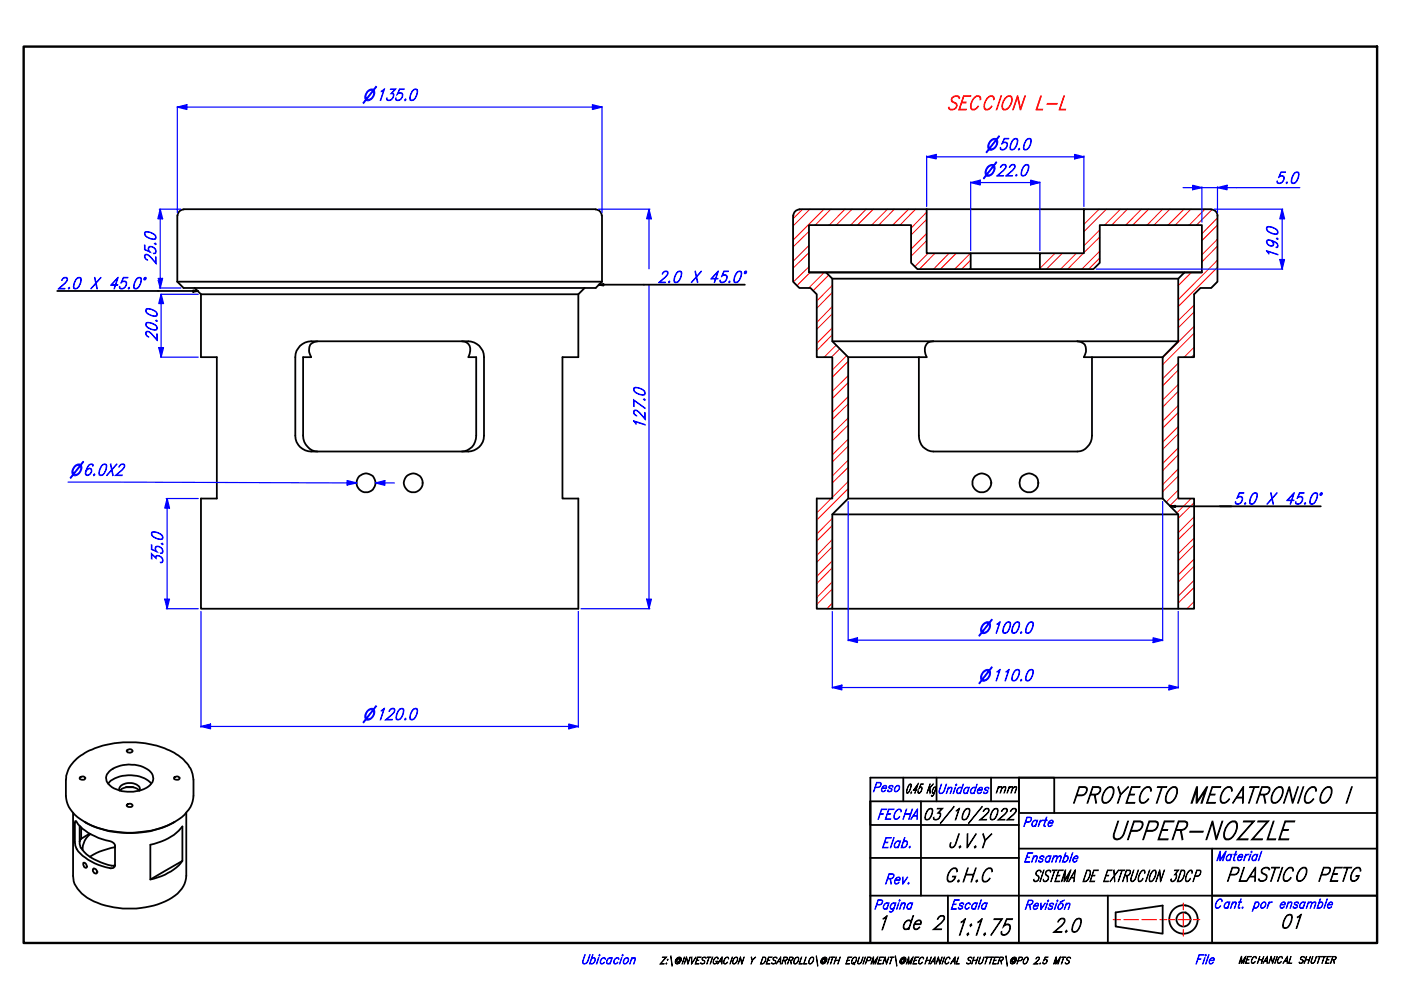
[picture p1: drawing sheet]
<svg xmlns="http://www.w3.org/2000/svg" width="297mm" height="210mm" viewBox="0 0 297 210" stroke-linecap="round" stroke-linejoin="round" font-family="sans-serif">
<!-- layer: Hatch (ISO) -->
<g fill="none" stroke="#f00" stroke-width=".21">
<path d="M170.2 44.4l-2.1 2M171.5 56.6l-3.3 3.2M171.5 52l-3.4 3.4M171.5 53.6l-3.4 3.3M171.5 49.1l-3.4 3.3M171.7 44.4l-3.6 3.5M171.8 57.8l-2.8 2.8M174.7 44.4l-6.6 6.5M174.8 57.8l-3.4 3.3M175.7 58.3l-3.3 3.3M176.1 44.4l-3.3 3.3M179.1 44.4l-3.3 3.3"/>
<path d="M180.7 44.4l-3.4 3.3M183.6 44.4l-3.3 3.3M185.2 44.4l-3.4 3.3M188.2 44.4l-3.4 3.3M189.6 44.4l-3.3 3.3M192.7 44.4l-3.4 3.3M194.1 44.4l-3.3 3.3M196.5 49.5l-3.3 3.3M196.5 45l-3.3 3.4M196.5 51l-3.3 3.3M196.5 46.5l-3.3 3.3M196.8 53.7l-2.8 2.8"/>
<path d="M198.2 53.7l-3.3 3.4M201.2 53.7l-3.3 3.4M202.8 53.7l-3.4 3.4M205.7 53.7l-3.3 3.4M205.8 55.2l-1.9 1.9M220.7 53.7l-.2 .2M223.7 53.7l-3.2 3.2M225.2 53.7l-3.3 3.4M228.2 53.7l-3.3 3.4M229.7 53.7l-3.3 3.4M230.1 44.4l-.3 .2M233 44.4l-3.2 3.2"/>
<path d="M233.2 48.7l-3.4 3.4M233.2 54.7l-2.4 2.4M233.2 53.2l-3.8 3.9M233.2 50.3l-3.4 3.3M234.6 44.4l-4.8 4.7M237.6 44.4l-3.4 3.3M239 44.4l-3.3 3.3M242 44.4l-3.3 3.3M243.5 44.4l-3.3 3.3M246.5 44.4l-3.3 3.3M248 44.4l-3.3 3.3M251 44.4l-3.4 3.3"/>
<path d="M252.5 44.4l-3.3 3.3M252.6 57.8l-2.8 2.8M255.5 44.4l-3.3 3.3M257 44.4l-3.3 3.3M258.1 59.7l-1.3 1.4M258.1 55.2l-8.3 8.3M258.1 50.7l-3.3 3.3M258.1 46.2l-3.3 3.4M258.1 56.7l-8.3 8.3M258.1 52.2l-3.3 3.3M258.1 47.7l-3.3 3.3M176.5 69.5l-3.3 3.3"/>
<path d="M176.5 65l-3.3 3.4M176.5 60.5l-3.3 3.4M176.5 71l-3.3 3.3M176.5 66.5l-3.3 3.3M176.5 62l-3.3 3.4M177.3 73.2l-2.5 2.5M178.1 73.9l-1.8 1.8M179.5 75.4l-3 3.1M179.8 79.7l-3.3 3.3M179.8 76.6l-3.3 3.4M249.8 77l-3.3 3.3M249.8 78.5l-3.3 3.3"/>
<path d="M253.2 73.6l-2.1 2.1M253.2 69.2l-6.7 6.7M253.2 64.7l-3.4 3.3M253.2 75.2l-.6 .5M253.2 70.6l-6.7 6.7M253.2 66.1l-3.4 3.4M179.8 97.6l-3.3 3.3M179.8 93.1l-3.3 3.3M179.8 88.6l-3.3 3.3M179.8 84.1l-3.3 3.4M179.8 99.1l-3.3 3.3M179.8 94.6l-3.3 3.4"/>
<path d="M179.8 90.1l-3.3 3.3M179.8 85.6l-3.3 3.3M179.8 81.1l-3.3 3.4M249.8 99.4l-3.3 3.4M249.8 95l-3.3 3.3M249.8 90.5l-3.3 3.3M249.8 86l-3.3 3.3M249.8 81.5l-3.3 3.3M249.8 96.4l-3.3 3.4M249.8 92l-3.3 3.3M249.8 87.5l-3.3 3.3M249.8 83l-3.3 3.3"/>
<path d="M173.2 105.7v.1M176.2 105.7l-3 3M176.5 118.9l-3.3 3.3M176.5 114.4l-3.3 3.4M176.5 109.9l-3.3 3.4M176.5 115.9l-3.3 3.3M176.5 111.4l-3.3 3.3M179.8 102.1l-3.3 3.3M179.8 103.6l-6.6 6.7M249.8 103.9l-2.5 2.6M249.8 105.4l-1.8 1.8M249.8 100.9l-3.3 3.3"/>
<path d="M252.5 105.7l-3 3M253.2 118.5l-3.4 3.4M253.2 114.1l-3.4 3.3M253.2 109.6l-3.4 3.3M253.2 115.5l-3.4 3.4M253.2 111.1l-3.4 3.3M253.2 106.6l-3.4 3.3M176.5 127.9l-1.2 1.2M176.5 123.4l-3.3 3.3M176.5 124.9l-3.3 3.3M176.5 120.4l-3.3 3.3M253.2 127.5l-1.5 1.6"/>
<path d="M253.2 123l-3.4 3.4M253.2 129v.1M253.2 124.6l-3.4 3.3M253.2 120.1l-3.4 3.3"/>
</g>
<!-- layer: Visible (ISO) -->
<g fill="none" stroke="#000" stroke-width=".38">
<path d="M37.6 59.7l1.3 1.4h87.4l1.3-1.4M37.6 59.7h90M37.6 45.7v14M38.9 44.4h87.4M39 44.4a1.3 1.3 0 0 0-1.3 1.3M126.3 44.4a1.3 1.3 0 0 1 1.3 1.3M127.6 45.7v14M169.5 44.4h27v9.3h9.3v3.4h-11.3l-1.3-1.4v-8h-21.7v10.1h3.6l1.4 1.3v13.3l3.3 3.3v30l-3.3 3.4v20h-3.3v-23.4h3.3v-30h-3.3v-13.3l-1.4-1.3h-2.3l-1.4-1.4v-14M169.5 44.4a1.3 1.3 0 0 0-1.3 1.3M171.5 57.8h83.3M176.5 59.1h73.3M196.5 44.4h33.3"/>
<path d="M205.8 57.1h14.7M205.8 53.7h14.7M256.8 44.4h-27v9.3h-9.3v3.4h11.3l1.4-1.4v-8h21.6v10.1h-3.7l-1.3 1.3v13.3l-3.3 3.3v30l3.3 3.4v20h3.4v-23.4h-3.4v-30h3.4v-13.3l1.3-1.3h2.3l1.3-1.4v-14M256.8 44.4a1.3 1.3 0 0 1 1.3 1.3M41.3 61.1l1.3 1.3M42.6 62.4v13.3h3.4v30h-3.4v23.4h80v-23.4h-3.3v-30h3.3v-13.3M42.6 62.4h80M63.6 73.3a3.4 3.4 0 0 1 2.4-.9h33.3a3.4 3.4 0 0 1 3.3 3.3v16.7a3.4 3.4 0 0 1-3.3 3.3h-33.3a3.4 3.4 0 0 1-3.4-3.3v-16.7a3.2 3.2 0 0 1 1-2.4zM67.3 72.4a1.72 1.72 0 0 0-1.8 2.2l.5 1.1h-1.7v16.7a3.4 3.4 0 0 0 3 3.3M97.9 72.4a1.8 1.8 0 0 1 1.7 2.6l-.3 .7h1.7v16.7a3.2 3.2 0 0 1-3.1 3.3M124 61.1l-1.4 1.3M176.5 72.4h73.3"/>
<path d="M194.8 75.7v16.7a3.2 3.2 0 0 0 3.1 3.3h30.5a3.4 3.4 0 0 0 3.1-3.3v-16.7M197.9 72.4a1.82 1.82 0 0 0-1.7 2.7l.3 .6h-16.7M228.4 72.4a1.72 1.72 0 0 1 1.9 2.2l-.5 1.1h16.7M176.5 109.1h73.3M179.8 105.7h66.7M176.5 129.1h73.3M26.9 159.2a.64 .64 0 0 1 .6-.4 .64 .64 0 0 1 .6 .6 .75 .75 0 0 1-1.2-.2zM15.5 172.3v13.4a6.1 6.1 0 0 0 3.7 5 18.8 18.8 0 0 0 17.2-.4 5.8 5.8 0 0 0 3.1-4.6v-13.4M15.6 161.5a15.9 15.9 0 0 1 11.3-4.1 17.7 17.7 0 0 1 11.8 3.4 6.1 6.1 0 0 1 2.3 4.5v3.5a6.8 6.8 0 0 1-3.8 5.4 20.7 20.7 0 0 1-19.4 0 6.8 6.8 0 0 1-3.8-5.4v-3.5a5.9 5.9 0 0 1 1.6-3.8zM16.9 178.4v.4a2.46 2.46 0 0 0 1 1.9 11.9 11.9 0 0 0 6.2 2.9l.3-.2a.75 .75 0 0 1-1.1 .7 10.4 10.4 0 0 1-7.1-4.2l-.3-1.2v-4.4l.2-.2a11.4 11.4 0 0 0 7.4 4.3l.6 .3 .3 .5v4.2M16.9 175.1v3.3M17 164.8a.7 .7 0 0 1 1.1 .2 .7 .7 0 0 1-1.2-.1z"/>
<path d="M17.2 177.8l-.3 .6M17.2 175.4v2.4M18 174.3a20.4 20.4 0 0 0 19 0M19 176.8l-1.8 1M19.2 176.8a4 4 0 0 0-1.7 3.4M22.9 166.2a6.4 6.4 0 0 1 6.1-1.7l1.6 .5 .8 .5 .7 .7M23.2 163.5a7.1 7.1 0 0 1 8.7 .2 2.07 2.07 0 0 1-.8 3.3 7.5 7.5 0 0 1-7.7-.4 1.94 1.94 0 0 1-.2-3.1zM24.4 179.6l-3.3 1-2.1 1M25.3 167.6a1.35 1.35 0 0 1 1.4-1.5 2.46 2.46 0 0 1 3 1.1l-.1 .4M25.5 167.6a3.1 3.1 0 0 1 4 0M26.7 166.9h1.6M26.9 170.6a.66 .66 0 0 1 .7-.2 .66 .66 0 0 1 .5 .5 .75 .75 0 0 1-1.2-.2z"/>
<path d="M31.9 179.1a11.3 11.3 0 0 0 6.8-3.9v7.3l-6.8 4zM37 164.8a.57 .57 0 0 1 .7-.2 .57 .57 0 0 1 .3 .5 .7 .7 0 0 1-1.1-.2zM17.7 182.9a.62 .62 0 0 1 .6 .4 .62 .62 0 0 1-.1 .7l-.4-.3zM19.7 184.3a.53 .53 0 0 1 .6-.1 .53 .53 0 0 1 .3 .5 .4 .4 0 0 1-.3 .5 .4 .4 0 0 1-.5-.3zM38.7 182.5a10.8 10.8 0 0 1-6.8 4"/>
<circle cx="77.6" cy="102.4" r="2"/>
<circle cx="87.6" cy="102.4" r="1.99"/>
<circle cx="208.2" cy="102.4" r="2"/>
<circle cx="218.2" cy="102.4" r="1.99"/>
</g>
<!-- layer: Border (ISO) -->
<path d="M5 9.9h287v190h-287z" fill="none" stroke="#000" stroke-width=".51"/>
<!-- layer: Title (ISO) -->
<g fill="none" stroke="#000" stroke-width=".38">
<path d="M184.5 169.9v5h31.5M184.5 164.9h107.5v35h-107.5zM184.5 169.9h31.5M184.5 169.9v30M191.5 164.9v5M195.3 169.9v20M198.6 164.9v5M210.1 164.9v5M216 164.9h7.5v7.5M216 164.9v7.5h76M216 164.9v35M216 179.9h76"/>
<path d="M257 179.9v20M184.5 181.9h31.5M184.5 189.9h107.5M201 189.9v10M234.9 189.9v10M236.5 193.5l10-1.5v6l-10-1.6zM251.3 192h.2M251.3 193.5h.2"/>
<circle cx="250.9" cy="194.9" r="3"/>
<circle cx="250.9" cy="194.9" r="1.49"/>
</g>
<path d="M236 195h1.6M238.3 195h3.1M242.1 195h3.1M245.9 195h1.5M247.8 195h1.3M249.8 195h2.6M250.9 191.5v1.4M250.9 193.6v2.8M250.9 197.1v1.4M253 195h1.4" fill="none" stroke="#f00" stroke-width=".25"/>
<!-- layer: Dimension (ISO) -->
<path d="M37.6 22.7h2" fill="none" stroke="#00f" stroke-width=".25"/>
<path d="M37.6 22.7l2-.5v1z" fill="#00f"/>
<path d="M37.6 22.7l2-.5v1zM125.6 22.7h2" fill="none" stroke="#00f" stroke-width=".25"/>
<path d="M125.6 22.2l2 .5-2 .5z" fill="#00f"/>
<path d="M37.6 22.6v22.5M39.6 22.7h86M125.6 22.2l2 .5-2 .5zM127.6 22.6v22.5M42.6 154h2" fill="none" stroke="#00f" stroke-width=".25"/>
<path d="M42.6 154l2-.5v1z" fill="#00f"/>
<path d="M42.6 154l2-.5v1zM120.6 154h2" fill="none" stroke="#00f" stroke-width=".25"/>
<path d="M120.6 153.5l2 .5-2 .5z" fill="#00f"/>
<path d="M35.4 127v2.1M42.6 129.6v24.6M122.6 129.6v24.6M44.6 154h76M120.6 153.5l2 .5-2 .5z" fill="none" stroke="#00f" stroke-width=".25"/>
<path d="M34.9 127h1l-.5 2.1z" fill="#00f"/>
<path d="M35.4 105.7v2M34.9 127h1l-.5 2.1z" fill="none" stroke="#00f" stroke-width=".25"/>
<path d="M35.4 105.7l.5 2h-1z" fill="#00f"/>
<path d="M137.6 44.4v2M35.2 105.7h6.8M35.4 105.7l.5 2h-1zM35.4 107.7v19.3M35.2 129.1h6.8" fill="none" stroke="#00f" stroke-width=".25"/>
<path d="M137.6 44.4l.5 2h-1z" fill="#00f"/>
<path d="M137.6 44.4l.5 2h-1zM137.6 127v2.1" fill="none" stroke="#00f" stroke-width=".25"/>
<path d="M137.1 127h1l-.5 2.1z" fill="#00f"/>
<path d="M126.9 44.4h10.9M137.6 46.4v10.6M137.6 60.4v66.6M73.6 102.4h2M123.2 129.1h14.6M137.1 127h1l-.5 2.1z" fill="none" stroke="#00f" stroke-width=".25"/>
<path d="M73.6 101.9l2 .5-2 .4z" fill="#00f"/>
<path d="M73.6 101.9l2 .5-2 .4zM79.6 102.4h2" fill="none" stroke="#00f" stroke-width=".25"/>
<path d="M79.6 102.4l2-.5v1z" fill="#00f"/>
<path d="M34 44.4v2M14.4 102.2l61.2 .2M79.6 102.4l2-.5v1zM81.6 102.4h2" fill="none" stroke="#00f" stroke-width=".25"/>
<path d="M34 44.4l.5 2h-1z" fill="#00f"/>
<path d="M34 44.4l.5 2h-1zM34 59v2.1" fill="none" stroke="#00f" stroke-width=".25"/>
<path d="M33.5 59h1l-.5 2.1z" fill="#00f"/>
<path d="M33.5 59h1l-.5 2.1-.5-1.7M33.8 44.4h4.6M34 46.4v12.6M33.8 61.1h4.6M34.2 73.7v2" fill="none" stroke="#00f" stroke-width=".25"/>
<path d="M33.7 73.7h1l-.5 2z" fill="#00f"/>
<path d="M33.7 73.7h1l-.5 2zM34.2 62.4v2" fill="none" stroke="#00f" stroke-width=".25"/>
<path d="M34.2 62.4l.5 2h-1z" fill="#00f"/>
<path d="M196.5 33.2h2M34 75.7h8M34 62.4h8M34.2 62.4l.5 2h-1zM34.2 64.4v9.3" fill="none" stroke="#00f" stroke-width=".25"/>
<!-- layer: Symbol (ISO) -->
<path d="M12.1 61.7h29.9M41 61.6l1 .1-1 .2zM126.9 60.4l1.1-.2v.4zM126.9 60.4h31" fill="none" stroke="#000" stroke-width=".38"/>
<path d="M41 61.6l1 .1-1 .2zM126.9 60.4l1.1-.2v.4z" fill="#000"/>
<!-- layer: Dimension (ISO) -->
<path d="M196.5 33.2l2-.5v1z" fill="#00f"/>
<path d="M196.5 33.2l2-.5v1zM227.8 33.2h2" fill="none" stroke="#00f" stroke-width=".25"/>
<path d="M227.8 32.7l2 .5-2 .5z" fill="#00f"/>
<path d="M196.5 33.1v10.7M198.5 33.2h29.3M205.8 38.7h2M227.8 32.7l2 .5-2 .5zM229.8 33.1v10.7" fill="none" stroke="#00f" stroke-width=".25"/>
<path d="M205.8 38.7l2-.5v1z" fill="#00f"/>
<path d="M205.8 38.7l2-.5v1zM218.5 38.7h2" fill="none" stroke="#00f" stroke-width=".25"/>
<path d="M218.5 38.2l2 .5-2 .5z" fill="#00f"/>
<path d="M205.8 38.6v14.5M207.8 38.7h10.7M218.5 38.2l2 .5-2 .5zM220.5 38.6v14.5M252.9 39.8h1.9" fill="none" stroke="#00f" stroke-width=".25"/>
<path d="M252.9 39.3l1.9 .5-1.9 .4z" fill="#00f"/>
<path d="M252.9 39.3l1.9 .5-1.9 .4zM258.1 39.8h2.1" fill="none" stroke="#00f" stroke-width=".25"/>
<path d="M258.1 39.8l2.1-.5v.9z" fill="#00f"/>
<path d="M250.8 39.8h2.1M254.8 39.8h3.3M254.8 39.6v7.5M258.1 39.8l2.1-.5v.9zM258.1 39.6v5.5M260.2 39.8h15.4M247.8 145.8h2" fill="none" stroke="#00f" stroke-width=".25"/>
<path d="M247.8 145.3l2 .5-2 .5z" fill="#00f"/>
<path d="M176.5 145.8h2M247.8 145.3l2 .5-2 .5z" fill="none" stroke="#00f" stroke-width=".25"/>
<path d="M176.5 145.8l2-.5v1z" fill="#00f"/>
<path d="M176.5 129.6v16.3M179.8 135.7h2M249.8 129.6v16.3M176.5 145.8l2-.5v1zM178.5 145.8h69.3" fill="none" stroke="#00f" stroke-width=".25"/>
<path d="M179.8 135.7l2-.5v1z" fill="#00f"/>
<path d="M179.8 135.7l2-.5v1zM244.5 135.7h2" fill="none" stroke="#00f" stroke-width=".25"/>
<path d="M244.5 135.2l2 .5-2 .5z" fill="#00f"/>
<path d="M271.8 55v2.1M179.8 106.3v29.6M246.5 106.3v29.6M181.8 135.7h62.7M244.5 135.2l2 .5-2 .5z" fill="none" stroke="#00f" stroke-width=".25"/>
<!-- layer: Symbol (ISO) -->
<path d="M248.2 107.4l1-.2v.3zM248.2 107.4h12.9M258.6 107.4h21.4" fill="none" stroke="#000" stroke-width=".38"/>
<path d="M248.2 107.4l1-.2v.3z" fill="#000"/>
<!-- layer: Dimension (ISO) -->
<path d="M271.3 55h1.1l-.6 2.1z" fill="#00f"/>
<path d="M271.3 55h1.1l-.6 2.1zM271.8 44.4v2" fill="none" stroke="#00f" stroke-width=".25"/>
<path d="M271.8 44.4l.6 2h-1.1z" fill="#00f"/>
<path d="M232.4 57.1h39.6M257.4 44.4h14.6M271.8 44.4l.6 2h-1.1zM271.8 46.4v8.6" fill="none" stroke="#00f" stroke-width=".25"/>
<text font-size="5.6" x="235.1" y="178">UPPER-NOZZLE</text>
<g font-size="5">
<text x="227.1" y="170.3">PROYECTO MECATRONICO I</text>
<text x="202.2" y="198.3">1:1.75</text>
</g>
<text font-size="4.2" fill="#f00" x="200.5" y="23.3">SECCION L-L</text>
<g font-size="4.2">
<text x="201" y="179.7">J.V.Y</text>
<text x="200.2" y="187">G.H.C</text>
<text x="259.8" y="186.9">PLASTICO PETG</text>
<text x="185.8" y="197.1">1 de 2</text>
<text x="223.1" y="197.6">2.0</text>
<text x="271.3" y="196.8">01</text>
</g>
<g font-size="3.5" fill="#00f">
<text x="270.3" y="38.9">5.0</text>
<text x="33.1" y="56.1" transform="rotate(-90 33.1 56.1)">25.0</text>
<text x="139.4" y="59.9">2.0 X 45.0°</text>
<text x="271" y="55" transform="rotate(-90 271 55)">19.0</text>
<text x="12.1" y="61.2">2.0 X 45.0°</text>
<text x="33.3" y="72.4" transform="rotate(-90 33.3 72.4)">20.0</text>
<text x="136.8" y="91.1" transform="rotate(-90 136.8 91.1)">127.0</text>
<text x="261.5" y="106.9">5.0 X 45.0°</text>
<text x="34.5" y="119.7" transform="rotate(-90 34.5 119.7)">35.0</text>
</g>
<g font-size="3.5">
<text x="195.6" y="173.8">03/10/2022</text>
<text x="218.8" y="186.9">SISTEMA DE EXTRUCION 3DCP</text>
</g>
<g font-size="3.4" fill="#00f">
<text x="76.9" y="21.3">⌀135.0</text>
<text x="209" y="31.8">⌀50.0</text>
<text x="208.4" y="37.3">⌀22.0</text>
<text x="14.8" y="100.8">⌀6.0X2</text>
<text x="207.5" y="134.3">⌀100.0</text>
<text x="207.5" y="144.4">⌀110.0</text>
<text x="76.9" y="152.6">⌀120.0</text>
</g>
<g font-size="3.1" fill="#00f">
<text x="185.9" y="173.7">FECHA</text>
<text x="186.8" y="179.7">Elab.</text>
<text x="187.5" y="187.4">Rev.</text>
</g>
<g font-size="2.8" fill="#00f">
<text x="184.9" y="167.9">Peso</text>
<text x="198.6" y="168.2">Unidades</text>
<text x="216.8" y="175.2">Parte</text>
<text x="217" y="182.8">Ensamble</text>
<text x="257.7" y="182.5">Material</text>
<text x="185.2" y="192.8">Pagina</text>
<text x="201.4" y="192.8">Escala</text>
<text x="217.1" y="192.8">Revisión</text>
<text x="257.2" y="192.6">Cant. por ensamble</text>
<text x="123.1" y="204.4">Ubicacion</text>
<text x="253.3" y="204.4">File</text>
</g>
<g font-size="2.8">
<text x="191.9" y="168.2">0.45 Kg</text>
<text x="210.9" y="168.1">mm</text>
</g>
<g font-size="2.1">
<text x="139.8" y="204.4">Z:\@INVESTIGACION Y DESARROLLO\@ITH EQUIPMENT\@MECHANICAL SHUTTER\@PO 2.5 MTS</text>
<text x="262.5" y="204.3">MECHANICAL SHUTTER</text>
</g>
</svg>
